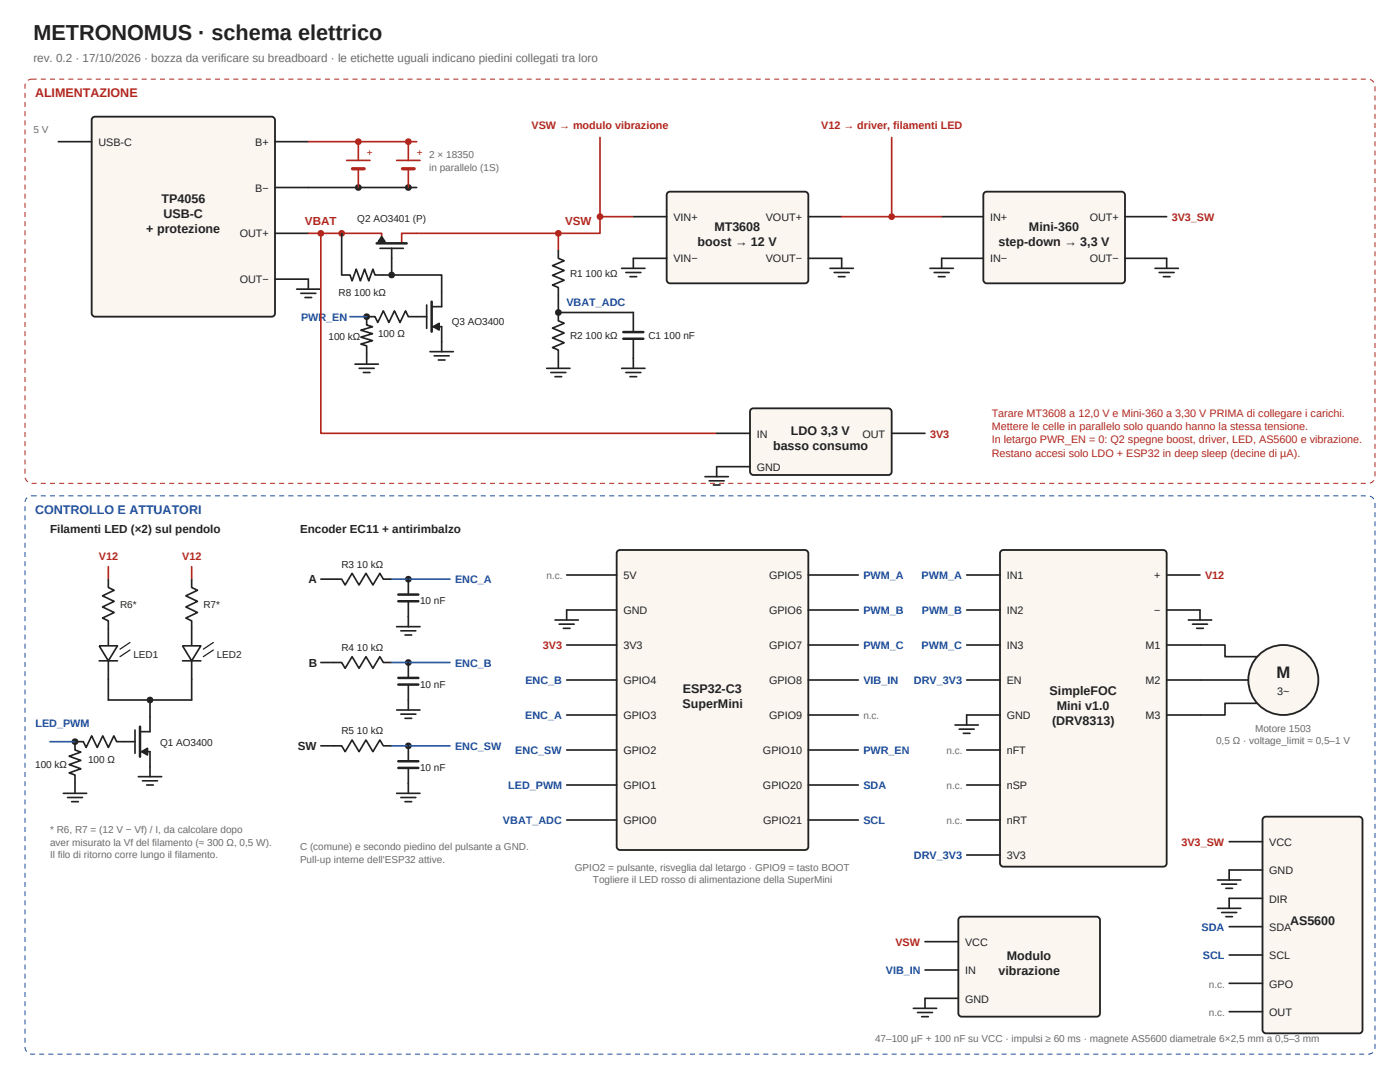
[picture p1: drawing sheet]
<svg xmlns="http://www.w3.org/2000/svg" width="444mm" height="341mm" viewBox="0 0 444 341" stroke-linecap="round" stroke-linejoin="round" font-family="sans-serif">
<path d="M8.6 25.8l1.5-.7h424.3a2.27 2.27 0 0 1 2.2 2.2v124a2.12 2.12 0 0 1-2.2 2.2h-424.3a2.27 2.27 0 0 1-2.2-2.2v-124z" fill="none" stroke="#b3261e" stroke-width=".32" stroke-dasharray="1.6 1.3" stroke-linecap="butt"/>
<path d="M29.3 37.5l.9-.5h56.1l.8 .5 .2 .6v61.4l-.4 .8-.6 .2h-56.1l-.9-.4-.2-.6v-61.4z" fill="#fbf7f0" stroke="#222" stroke-width=".58"/>
<path d="M18.5 45h10.6M87.3 45h10.6M87.3 59.5h45M87.3 74.1h10.6M87.3 88.6h10.6" fill="none" stroke="#222" stroke-width=".53"/>
<path d="M97.9 45h34.4" fill="none" stroke="#b3261e" stroke-width=".53"/>
<circle cx="113.8" cy="45" r="1.07" fill="#b3261e"/>
<circle cx="113.8" cy="59.5" r="1.07" fill="#222"/>
<path d="M110.1 50.9h7.4M113.8 45v5.9M113.8 53.6v5.9" fill="none" stroke="#b3261e" stroke-width=".53"/>
<path d="M111.9 53.6h3.7" fill="none" stroke="#b3261e" stroke-width="1.1"/>
<circle cx="129.6" cy="45" r="1.07" fill="#b3261e"/>
<circle cx="129.6" cy="59.5" r="1.07" fill="#222"/>
<path d="M125.9 50.9h7.4M129.6 45v5.9M129.6 53.6v5.9M97.9 74.1h18.5" fill="none" stroke="#b3261e" stroke-width=".53"/>
<path d="M127.8 53.6h3.7" fill="none" stroke="#b3261e" stroke-width="1.1"/>
<g fill="#b3261e">
<circle cx="101.9" cy="74.1" r="1.07"/>
<circle cx="108.5" cy="74.1" r="1.07"/>
</g>
<path d="M116.4 74.1h4.8v3.2M132.3 74.1h-4.8v3.2" fill="none" stroke="#b3261e" stroke-width=".53"/>
<path d="M119.6 77.3h9.5" fill="none" stroke="#222" stroke-width=".79"/>
<path d="M108.5 74.1v13.2h2.6l.7 1.9 1.3-3.7 1.3 3.7 1.4-3.7 1.3 3.7 1.3-3.7 .7 1.8h5.3v-8.5M120.6 78.8h7.5" fill="none" stroke="#222" stroke-width=".53"/>
<path d="M121.2 75.1l1 1.6h-2.1z" fill="#222" stroke="#222" stroke-width=".53"/>
<circle cx="124.3" cy="87.3" r="1.07" fill="#222"/>
<path d="M124.4 87.3h15.8v10.1h-3.1M135.5 96.8v7.4M116.4 100.5h2.7l.8 1.9 1.8-3.7 1.8 3.7 1.7-3.7 1.8 3.7 1.8-3.7 .8 1.8h5.9M136.5 111.7h7.4M137.1 103.7h3.1v8M137.8 113h4.8M139.2 114.3h2.1" fill="none" stroke="#222" stroke-width=".53"/>
<path d="M137.1 95.8v9.5" fill="none" stroke="#222" stroke-width=".79"/>
<path d="M137.6 103.7l1.8-1v2.1z" fill="#222" stroke="#222" stroke-width=".53"/>
<circle cx="116.4" cy="100.5" r="1.07" fill="#222"/>
<path d="M112.7 115.6h7.4M114 116.9h4.8M115.4 118.3h2.1M116.4 100.5v2.7l1.9 .5-3.7 1.1 3.7 1.1-3.7 1.1 3.7 1.1-3.7 1.2 1.8 .5v5.8" fill="none" stroke="#222" stroke-width=".53"/>
<path d="M111.1 100.5h5.3" fill="none" stroke="#1f4e9c" stroke-width=".53"/>
<path d="M132.3 74.1h45" fill="none" stroke="#b3261e" stroke-width=".53"/>
<circle cx="177.3" cy="74.1" r="1.07" fill="#b3261e"/>
<path d="M94.2 91.8h7.4M95.5 93.1h4.8M96.8 94.5h2.2M97.9 88.6v3.2" fill="none" stroke="#222" stroke-width=".53"/>
<path d="M101.9 74.1v63.5h125.6" fill="none" stroke="#b3261e" stroke-width=".53"/>
<path d="M238.3 130.1l.9-.5 43.2 .1 .5 .4 .2 .6v19.4l-.4 .5-.7 .2-43.2-.1-.5-.4-.2-.5v-19.1z" fill="#fbf7f0" stroke="#222" stroke-width=".58"/>
<path d="M177.3 79.4v2.6l1.8 .8-3.7 1.5 3.7 1.6-3.7 1.5 3.7 1.6-3.7 1.5 1.9 .8v7.9M227.5 137.6h10.6M283.1 137.6h10.6M223.8 151.3h7.4M225.2 152.7h4.7M226.5 154h2.1M238.1 148.2h-10.6v3.1" fill="none" stroke="#222" stroke-width=".53"/>
<path d="M177.3 74.1v5.3" fill="none" stroke="#b3261e" stroke-width=".53"/>
<circle cx="177.3" cy="99.2" r="1.07" fill="#222"/>
<path d="M173.6 116.9h7.4M174.9 118.3h4.8M176.2 119.6h2.1M197.4 116.9h7.4M198.7 118.3h4.8M200 119.6h2.1M201.1 105.4v-6.2h-23.8v2.7l1.8 .7-3.7 1.6 3.7 1.5-3.7 1.6 3.7 1.5-3.7 1.6 1.9 .7v5.8M201.1 107.6v9.3" fill="none" stroke="#222" stroke-width=".53"/>
<path d="M197.9 105.4h6.4M197.9 107.6h6.4" fill="none" stroke="#222" stroke-width=".79"/>
<path d="M211.9 61.3l.8-.4h42.9l.6 .2 .4 .8v27l-.2 .6-.8 .5h-42.9l-.6-.3-.4-.8v-27z" fill="#fbf7f0" stroke="#222" stroke-width=".58"/>
<path d="M201.1 68.8h10.6M256.6 68.8h10.6M197.4 85.2h7.4M198.7 86.5h4.8M200 87.8h2.1M211.7 82h-10.6v3.2M256.6 82h10.6v3.2M263.5 85.2h7.4M264.8 86.5h4.8M266.2 87.8h2.1" fill="none" stroke="#222" stroke-width=".53"/>
<path d="M190.5 43.7v25.1M201.1 68.8h-10.6v5.3h-13.2" fill="none" stroke="#b3261e" stroke-width=".53"/>
<circle cx="190.5" cy="68.8" r="1.07" fill="#b3261e"/>
<path d="M267.2 68.8h15.9" fill="none" stroke="#b3261e" stroke-width=".53"/>
<circle cx="283.1" cy="68.8" r="1.07" fill="#b3261e"/>
<path d="M283.1 43.7v25.1" fill="none" stroke="#b3261e" stroke-width=".53"/>
<path d="M312.4 61.3l.9-.4h42.8l.7 .2 .4 .8v27l-.2 .6-.9 .5h-42.8l-.7-.3-.4-.8v-27z" fill="#fbf7f0" stroke="#222" stroke-width=".58"/>
<path d="M299 68.8h13.2M357.2 68.8h13.2M295.3 85.2h7.4M296.6 86.5h4.8M297.9 87.8h2.1M312.2 82h-13.2v3.2M357.2 82h13.2v3.2M366.7 85.2h7.4M368 86.5h4.8M369.4 87.8h2.1" fill="none" stroke="#222" stroke-width=".53"/>
<path d="M283.1 68.8h15.9" fill="none" stroke="#b3261e" stroke-width=".53"/>
<path d="M8.6 158l1.5-.6h424.3a2.27 2.27 0 0 1 2.2 2.1v173.1a2.12 2.12 0 0 1-2.2 2.1h-424.3a2.27 2.27 0 0 1-2.2-2.1v-173.1z" fill="none" stroke="#1f4e9c" stroke-width=".32" stroke-dasharray="1.6 1.3" stroke-linecap="butt"/>
<path d="M196 175.1l.8-.5h58.8l.8 .5 .2 .6v93.1l-.4 .9-.6 .2h-58.8l-.8-.5-.2-.6v-93.1z" fill="#fbf7f0" stroke="#222" stroke-width=".58"/>
<g fill="none" stroke="#222" stroke-width=".53">
<path d="M176.2 196.8h7.4M177.5 198.2h4.8M178.9 199.5h2.1M179.9 182.6h15.9M195.8 193.7h-15.9v3.1M256.6 182.6h15.9M256.6 193.7h15.9M179.9 204.8h15.9M179.9 215.9h15.9M256.6 204.8h15.9M256.6 215.9h15.9M179.9 227h15.9"/>
<path d="M179.9 238.1h15.9M256.6 227h15.9M256.6 238.1h15.9M179.9 249.2h15.9M256.6 249.2h15.9M179.9 260.3h15.9M256.6 260.3h15.9"/>
</g>
<path d="M317.7 175.1l.9-.5h50.8l.6 .3 .4 .5v98.7l-.4 .9-.6 .2h-50.8l-.7-.3-.3-.5-.1-98.7z" fill="#fbf7f0" stroke="#222" stroke-width=".58"/>
<g fill="none" stroke="#222" stroke-width=".53">
<path d="M306.9 182.6h10.6M306.9 193.7h10.6M370.4 182.6h10.6M370.4 193.7h10.6v3.1M377.3 196.8h7.4M378.6 198.2h4.8M379.9 199.5h2.2M306.9 204.8h10.6M306.9 215.9h10.6M370.4 204.8h10.6M370.4 215.9h10.6M303.2 230.2h7.4"/>
<path d="M304.5 231.5h4.8M305.9 232.8h2.1M306.9 238.1h10.6M317.5 227h-10.6v3.2M370.4 227h10.6M306.9 249.2h10.6M306.9 260.3h10.6M306.9 271.5h10.6"/>
</g>
<circle cx="407.5" cy="215.9" r="11.1" fill="#fbf7f0" stroke="#222" stroke-width=".58"/>
<path d="M381 204.8h7.9v3.7h10.3M381 215.9h15.3M399.2 223.3h-10.3v3.7h-7.9" fill="none" stroke="#222" stroke-width=".53"/>
<path d="M401 259.7l.9-.4h29.6l.7 .2 .3 .6 .1 66.9-.2 .6-.5 .4-30 .1-.6-.3-.4-.5-.1-67z" fill="#fbf7f0" stroke="#222" stroke-width=".58"/>
<g fill="none" stroke="#222" stroke-width=".53">
<path d="M386.6 279.4h7.4M390.3 267.2h10.5M400.8 276.2h-10.5v3.2M386.6 288.4h7.4M387.9 280.7h4.7M387.9 289.7h4.7M389.2 282h2.1M389.2 291h2.1M390.3 294.2h10.5M400.8 285.2h-10.5v3.2M390.3 303.2h10.5M390.3 312.2h10.5"/>
<path d="M390.3 321.2h10.5"/>
</g>
<path d="M304.5 291.5l.8-.5h42.9l.6 .3 .4 .8v29.6l-.2 .7-.8 .4h-42.9l-.6-.2-.4-.9v-29.6z" fill="#fbf7f0" stroke="#222" stroke-width=".58"/>
<path d="M34.4 183.9v2.6l1.8 .9-3.7 1.8 3.7 1.7-3.7 1.8 3.7 1.8-3.7 1.7 1.9 .9v8M293.7 299h10.6M293.7 308h10.6M304.3 317h-10.6v3.1M290 320.1h7.4M291.3 321.5h4.8M292.6 322.8h2.1" fill="none" stroke="#222" stroke-width=".53"/>
<path d="M34.4 179.9v4" fill="none" stroke="#b3261e" stroke-width=".53"/>
<path d="M31.5 205.1h5.8l-2.9 4.7z" fill="#fff" stroke="#222" stroke-width=".53"/>
<path d="M60.9 183.9v2.6l1.8 .9-3.7 1.8 3.7 1.7-3.7 1.8 3.7 1.8-3.7 1.7 1.9 .9v8M31.5 209.8h5.8M34.4 209.8v12.4" fill="none" stroke="#222" stroke-width=".53"/>
<path d="M38.1 206.1l3.2-2.1zM38.1 208.5l3.2-2.1z" fill="#000" stroke="#222" stroke-width=".4"/>
<path d="M60.9 179.9v4" fill="none" stroke="#b3261e" stroke-width=".53"/>
<path d="M57.9 205.1h5.9l-2.9 4.7z" fill="#fff" stroke="#222" stroke-width=".53"/>
<path d="M57.9 209.8h5.9M60.9 209.8v12.4h-26.5" fill="none" stroke="#222" stroke-width=".53"/>
<path d="M64.6 206.1l3.1-2.1zM64.6 208.5l3.1-2.1z" fill="#000" stroke="#222" stroke-width=".4"/>
<circle cx="47.6" cy="222.2" r="1.07" fill="#222"/>
<path d="M23.8 235.5h2.7l.8 1.8 1.8-3.7 1.8 3.7 1.7-3.7 1.8 3.7 1.8-3.7 .8 1.9h5.9M42.9 231.8v7.4M44.4 238.7h3.2v7.9M47.6 222.2v10.1h-3.2M43.9 246.6h7.4M45.2 247.9h4.8M46.6 249.2h2.1" fill="none" stroke="#222" stroke-width=".53"/>
<path d="M44.4 230.7v9.5" fill="none" stroke="#222" stroke-width=".79"/>
<path d="M45 238.7l1.8-1.1v2.1z" fill="#222" stroke="#222" stroke-width=".53"/>
<circle cx="23.8" cy="235.5" r="1.07" fill="#222"/>
<path d="M101.9 183.9h6.6l1.1 1.8 2.2-3.7 2.2 3.7 2.2-3.7 2.2 3.7 2.2-3.7 1.1 1.9h2.7M23.8 235.5v2.6l1.9 .7-3.7 1.3 3.7 1.3-3.7 1.4 3.7 1.3-3.7 1.3 1.8 .7v5.8M20.1 251.9h7.4M21.4 253.2h4.8M22.8 254.5h2.1" fill="none" stroke="#222" stroke-width=".53"/>
<path d="M15.9 235.5h7.9" fill="none" stroke="#1f4e9c" stroke-width=".53"/>
<circle cx="129.6" cy="183.9" r="1.07" fill="#222"/>
<path d="M124.4 183.9h18.5" fill="none" stroke="#1f4e9c" stroke-width=".53"/>
<path d="M125.9 199h7.4M129.6 183.9v4.9M129.6 190.9v8.1M101.9 210.3h6.6l1.1 1.9 2.2-3.7 2.2 3.7 2.2-3.7 2.2 3.7 2.2-3.7 1.1 1.8h2.7M127.3 200.3h4.7M128.6 201.6h2.1" fill="none" stroke="#222" stroke-width=".53"/>
<path d="M126.5 188.8h6.3M126.5 190.9h6.3" fill="none" stroke="#222" stroke-width=".79"/>
<circle cx="129.6" cy="210.3" r="1.07" fill="#222"/>
<path d="M124.4 210.3h18.5" fill="none" stroke="#1f4e9c" stroke-width=".53"/>
<path d="M129.6 210.3v4.9M129.6 217.4v8M101.9 236.8h6.6l1.1 1.9 2.2-3.8 2.2 3.8 2.2-3.8 2.2 3.8 2.2-3.8 1.1 1.9h2.7M125.9 225.4h7.4M127.3 226.7h4.7M128.6 228.1h2.1" fill="none" stroke="#222" stroke-width=".53"/>
<path d="M126.5 215.2h6.3M126.5 217.4h6.3" fill="none" stroke="#222" stroke-width=".79"/>
<circle cx="129.6" cy="236.8" r="1.07" fill="#222"/>
<path d="M124.4 236.8h18.5" fill="none" stroke="#1f4e9c" stroke-width=".53"/>
<path d="M129.6 236.8v4.9M125.9 251.9h7.4M127.3 253.2h4.7M128.6 254.5h2.1M129.6 243.8v8.1" fill="none" stroke="#222" stroke-width=".53"/>
<path d="M126.5 241.7h6.3M126.5 243.8h6.3" fill="none" stroke="#222" stroke-width=".79"/>
<text font-size="6.9" fill="#222" x="10.6" y="12.7">METRONOMUS · schema elettrico</text>
<text font-size="5.3" fill="#222" x="405.3" y="215.4">M</text>
<text font-size="4" fill="#b3261e" x="11.1" y="31">ALIMENTAZIONE</text>
<g font-size="4" fill="#222">
<text x="51.3" y="64.6">TP4056</text>
<text x="51.9" y="69.3">USB-C</text>
<text x="46.5" y="74.1">+ protezione</text>
<text x="226.8" y="73.3">MT3608</text>
<text x="326.7" y="73.3">Mini-360</text>
<text x="221.5" y="78.1">boost → 12 V</text>
<text x="317" y="78.1">step-down → 3,3 V</text>
<text x="245.5" y="142.9">basso consumo</text>
<text x="251.1" y="138.1">LDO 3,3 V</text>
<text x="216.8" y="220.1">ESP32-C3</text>
<text x="333.3" y="220.7">SimpleFOC</text>
<text x="216.7" y="224.9">SuperMini</text>
<text x="335.5" y="225.4">Mini v1.0</text>
<text x="334" y="230.2">(DRV8313)</text>
<text x="409.6" y="293.7">AS5600</text>
<text x="319.7" y="304.8">Modulo</text>
<text x="317" y="309.6">vibrazione</text>
</g>
<text font-size="4" fill="#1f4e9c" x="11.1" y="163.2">CONTROLLO E ATTUATORI</text>
<text font-size="3.7" fill="#6b6b6b" x="10.6" y="19.6">rev. 0.2 · 17/10/2026 · bozza da verificare su breadboard · le etichette uguali indicano piedini collegati tra loro</text>
<g font-size="3.7" fill="#b3261e">
<text x="96.8" y="71.4">VBAT</text>
<text x="179.4" y="71.4">VSW</text>
</g>
<g font-size="3.7" fill="#222">
<text x="15.9" y="169.3">Filamenti LED (×2) sul pendolo</text>
<text x="95.2" y="169.3">Encoder EC11 + antirimbalzo</text>
<text x="98" y="185.2">A</text>
<text x="98" y="211.7">B</text>
<text x="94.6" y="238.1">SW</text>
</g>
<g font-size="3.4" fill="#b3261e">
<text x="168.8" y="41">VSW → modulo vibrazione</text>
<text x="260.7" y="41">V12 → driver, filamenti LED</text>
<text x="372" y="70.1">3V3_SW</text>
<text x="314.9" y="132.3">Tarare MT3608 a 12,0 V e Mini-360 a 3,30 V PRIMA di collegare i carichi.</text>
<text x="314.9" y="136.5">Mettere le celle in parallelo solo quando hanno la stessa tensione.</text>
<text x="295.3" y="138.9">3V3</text>
<text x="314.9" y="140.8">In letargo PWR_EN = 0: Q2 spegne boost, driver, LED, AS5600 e vibrazione.</text>
<text x="314.9" y="145">Restano accesi solo LDO + ESP32 in deep sleep (decine di µA).</text>
<text x="31.4" y="177.8">V12</text>
<text x="57.9" y="177.8">V12</text>
<text x="382.6" y="183.9">V12</text>
<text x="172.3" y="206.1">3V3</text>
<text x="375.1" y="268.6">3V3_SW</text>
<text x="284.3" y="300.3">VSW</text>
</g>
<g font-size="3.4" fill="#222">
<text x="31.2" y="46.3">USB-C</text>
<text x="81.1" y="46.3">B+</text>
<text x="81.1" y="60.9">B−</text>
<text x="213.8" y="70.1">VIN+</text>
<text x="243.1" y="70.1">VOUT+</text>
<text x="314.3" y="70.1">IN+</text>
<text x="346" y="70.1">OUT+</text>
<text x="76.1" y="75.4">OUT+</text>
<text x="213.8" y="83.3">VIN−</text>
<text x="243.1" y="83.3">VOUT−</text>
<text x="314.3" y="83.3">IN−</text>
<text x="346" y="83.3">OUT−</text>
<text x="76.1" y="90">OUT−</text>
<text x="240.2" y="138.9">IN</text>
<text x="273.8" y="138.9">OUT</text>
<text x="240.2" y="149.5">GND</text>
<text x="197.9" y="183.9">5V</text>
<text x="244.2" y="183.9">GPIO5</text>
<text x="319.6" y="183.9">IN1</text>
<text x="366.5" y="183.9">+</text>
<text x="197.9" y="195">GND</text>
<text x="244.2" y="195">GPIO6</text>
<text x="319.6" y="195">IN2</text>
<text x="366.5" y="195">−</text>
<text x="197.9" y="206.1">3V3</text>
<text x="244.2" y="206.1">GPIO7</text>
<text x="319.6" y="206.1">IN3</text>
<text x="363.7" y="206.1">M1</text>
<text x="197.9" y="217.2">GPIO4</text>
<text x="244.2" y="217.2">GPIO8</text>
<text x="319.6" y="217.2">EN</text>
<text x="363.7" y="217.2">M2</text>
<text x="405.5" y="220.7">3~</text>
<text x="197.9" y="228.3">GPIO3</text>
<text x="244.2" y="228.3">GPIO9</text>
<text x="319.6" y="228.3">GND</text>
<text x="363.7" y="228.3">M3</text>
<text x="197.9" y="239.4">GPIO2</text>
<text x="242.2" y="239.4">GPIO10</text>
<text x="319.6" y="239.4">nFT</text>
<text x="197.9" y="250.6">GPIO1</text>
<text x="242.2" y="250.6">GPIO20</text>
<text x="319.6" y="250.6">nSP</text>
<text x="197.9" y="261.7">GPIO0</text>
<text x="242.3" y="261.7">GPIO21</text>
<text x="319.6" y="261.7">nRT</text>
<text x="403" y="268.6">VCC</text>
<text x="319.6" y="272.8">3V3</text>
<text x="403" y="277.5">GND</text>
<text x="403" y="286.5">DIR</text>
<text x="403" y="295.5">SDA</text>
<text x="306.4" y="300.3">VCC</text>
<text x="403" y="304.5">SCL</text>
<text x="306.4" y="309.3">IN</text>
<text x="403" y="313.5">GPO</text>
<text x="306.4" y="318.3">GND</text>
<text x="403" y="322.5">OUT</text>
</g>
<g font-size="3.4" fill="#1f4e9c">
<text x="95.6" y="101.9">PWR_EN</text>
<text x="179.8" y="97.1">VBAT_ADC</text>
<text x="144.5" y="185.2">ENC_A</text>
<text x="274.1" y="183.9">PWM_A</text>
<text x="292.6" y="183.9">PWM_A</text>
<text x="274.1" y="195">PWM_B</text>
<text x="292.7" y="195">PWM_B</text>
<text x="274.1" y="206.1">PWM_C</text>
<text x="292.6" y="206.1">PWM_C</text>
<text x="144.5" y="211.7">ENC_B</text>
<text x="166.8" y="217.2">ENC_B</text>
<text x="274.1" y="217.2">VIB_IN</text>
<text x="290.2" y="217.2">DRV_3V3</text>
<text x="11.2" y="230.7">LED_PWM</text>
<text x="166.8" y="228.3">ENC_A</text>
<text x="144.5" y="238.1">ENC_SW</text>
<text x="163.6" y="239.4">ENC_SW</text>
<text x="274.1" y="239.4">PWR_EN</text>
<text x="161.4" y="250.6">LED_PWM</text>
<text x="274.1" y="250.6">SDA</text>
<text x="159.7" y="261.7">VBAT_ADC</text>
<text x="274.1" y="261.7">SCL</text>
<text x="290.2" y="272.8">DRV_3V3</text>
<text x="381.5" y="295.5">SDA</text>
<text x="381.9" y="304.5">SCL</text>
<text x="281.2" y="309.3">VIB_IN</text>
</g>
<g font-size="3.2" fill="#6b6b6b">
<text x="10.6" y="42.3">5 V</text>
<text x="136.3" y="54.2">in parallelo (1S)</text>
<text x="173.5" y="183.9">n.c.</text>
<text x="274.1" y="228.3">n.c.</text>
<text x="398.5" y="232.3">Motore 1503</text>
<text x="300.5" y="239.4">n.c.</text>
<text x="386.1" y="236.3">0,5 Ω · voltage_limit ≈ 0,5–1 V</text>
<text x="300.5" y="250.6">n.c.</text>
<text x="300.5" y="261.7">n.c.</text>
<text x="15.9" y="264.6">* R6, R7 = (12 V − Vf) / I, da calcolare dopo</text>
<text x="15.9" y="268.6">aver misurato la Vf del filamento (≈ 300 Ω, 0,5 W).</text>
<text x="95.2" y="269.9">C (comune) e secondo piedino del pulsante a GND.</text>
<text x="15.9" y="272.5">Il filo di ritorno corre lungo il filamento.</text>
<text x="95.2" y="273.8">Pull-up interne dell'ESP32 attive.</text>
<text x="182.5" y="276.5">GPIO2 = pulsante, risveglia dal letargo · GPIO9 = tasto BOOT</text>
<text x="188.3" y="280.5">Togliere il LED rosso di alimentazione della SuperMini</text>
<text x="383.8" y="313.5">n.c.</text>
<text x="383.8" y="322.5">n.c.</text>
<text x="277.8" y="330.7">47–100 µF + 100 nF su VCC · impulsi ≥ 60 ms · magnete AS5600 diametrale 6×2,5 mm a 0,5–3 mm</text>
</g>
<g font-size="3.2" fill="#b3261e">
<text x="116.4" y="49.6">+</text>
<text x="132.3" y="49.6">+ 2 × 18350</text>
</g>
<g font-size="3.2" fill="#222">
<text x="113.4" y="70.4">Q2 AO3401 (P)</text>
<text x="181" y="87.8">R1 100 kΩ</text>
<text x="107.5" y="93.9">R8 100 kΩ</text>
<text x="104.3" y="107.9">100 kΩ</text>
<text x="120" y="107.2">100 Ω</text>
<text x="143.4" y="103.2">Q3 AO3400</text>
<text x="181" y="107.7">R2 100 kΩ</text>
<text x="205.8" y="107.7">C1 100 nF</text>
<text x="108.4" y="180.2">R3 10 kΩ</text>
<text x="133.3" y="191.8">10 nF</text>
<text x="38.1" y="193.1">R6*</text>
<text x="64.6" y="193.1">R7*</text>
<text x="42.3" y="209">LED1</text>
<text x="68.8" y="209">LED2</text>
<text x="108.4" y="206.6">R4 10 kΩ</text>
<text x="133.3" y="218.3">10 nF</text>
<text x="108.4" y="233.1">R5 10 kΩ</text>
<text x="50.8" y="236.8">Q1 AO3400</text>
<text x="11.2" y="243.9">100 kΩ</text>
<text x="27.9" y="242.1">100 Ω</text>
<text x="133.3" y="244.7">10 nF</text>
</g>
</svg>
